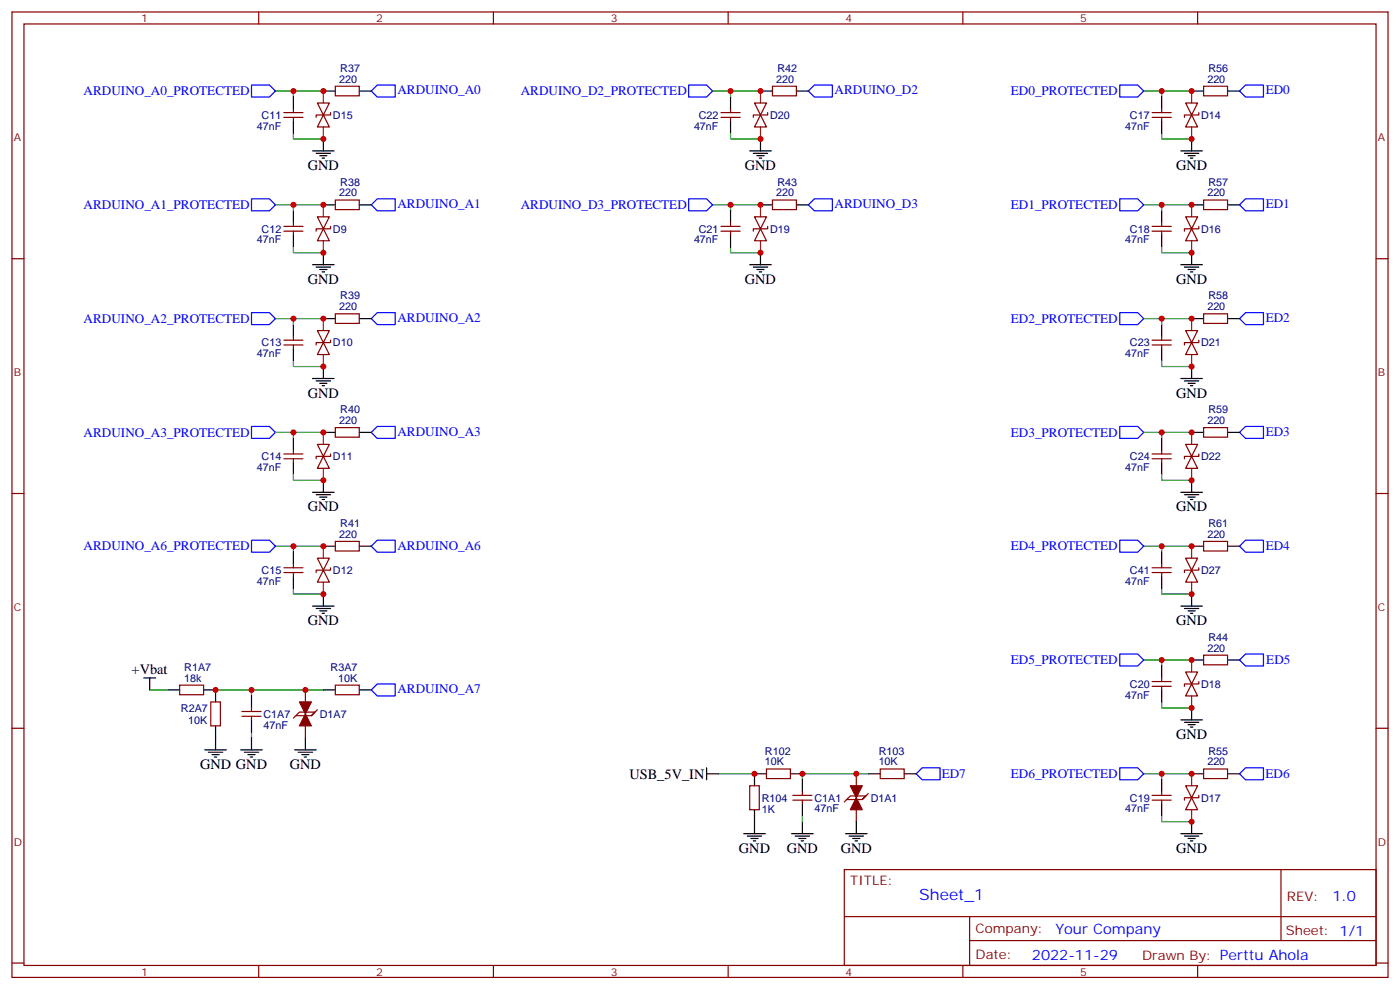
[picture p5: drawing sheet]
<svg xmlns="http://www.w3.org/2000/svg" width="412mm" height="292mm" viewBox="0 0 412 292" stroke-linecap="round" stroke-linejoin="round" font-family="sans-serif">
<g fill="none" stroke="#870000" stroke-width=".35">
<path d="M3.5 3.5h405.4v284.4h-405.4zM7.1 7.1h398.2v277.2h-398.2zM76.2 3.5v3.6M145.3 3.5v3.6M214.5 3.5v3.6M283.6 3.5v3.6M352.8 3.5v3.6M83.6 34.6h5.7M83.6 33.2h5.7M86.4 32.1v1.1M86.4 34.6v1M93.5 30.3h3.5l-1.8 3.6z"/>
<path d="M95.2 33.9l1.8 3.5h-3.5zM97.4 33.2v.7h-4.3v.7M98.8 25.4h7v2.8h-7zM212.4 34.6h5.6M212.4 33.2h5.6M215.2 32.1v1.1M215.2 34.6v1M222.2 30.3h3.6l-1.8 3.6zM224 33.9l1.8 3.5h-3.6zM226.1 33.2v.7h-4.2v.7M227.5 25.4h7.1v2.8h-7.1zM339.4 34.6h5.6"/>
<path d="M339.4 33.2h5.6M342.2 32.1v1.1M342.2 34.6v1M349.2 30.3h3.6l-1.8 3.6zM351 33.9l1.8 3.5h-3.6zM353.1 33.2v.7h-4.2v.7M354.5 25.4h7.1v2.8h-7.1zM98.8 58.9h7v2.8h-7zM227.5 58.9h7.1v2.8h-7.1zM354.5 58.9h7.1v2.8h-7.1zM3.5 76.2h3.6M83.6 68.1h5.7"/>
<path d="M83.6 66.7h5.7M86.4 65.6v1.1M86.4 68.1v1M93.5 63.9h3.5l-1.8 3.5zM95.2 67.4l1.8 3.5h-3.5zM97.4 66.7v.7h-4.3v.7M212.4 68.1h5.6M212.4 66.7h5.6M215.2 65.6v1.1M215.2 68.1v1M222.2 63.9h3.6l-1.8 3.5zM224 67.4l1.8 3.5h-3.6z"/>
<path d="M226.1 66.7v.7h-4.2v.7M339.4 68.1h5.6M339.4 66.7h5.6M342.2 65.6v1.1M342.2 68.1v1M349.2 63.9h3.6l-1.8 3.5zM351 67.4l1.8 3.5h-3.6zM353.1 66.7v.7h-4.2v.7M405.3 76.2h3.6M86.4 99.1v1.1M93.5 97.4h3.5l-1.8 3.5zM98.8 92.4h7v2.8h-7z"/>
<path d="M342.2 99.1v1.1M349.2 97.4h3.6l-1.8 3.5zM354.5 92.4h7.1v2.8h-7.1zM83.6 101.6h5.7M83.6 100.2h5.7M86.4 101.6v1.1M95.2 100.9l1.8 3.5h-3.5zM97.4 100.2v.7h-4.3v.7M339.4 101.6h5.6M339.4 100.2h5.6M342.2 101.6v1.1M351 100.9l1.8 3.5h-3.6z"/>
<path d="M353.1 100.2v.7h-4.2v.7M83.6 135.1h5.7M83.6 133.7h5.7M86.4 132.6v1.1M86.4 135.1v1.1M93.5 130.9h3.5l-1.8 3.5zM95.2 134.4l1.8 3.5h-3.5zM97.4 133.7v.7h-4.3v.7M98.8 125.9h7v2.9h-7zM339.4 135.1h5.6M339.4 133.7h5.6M342.2 132.6v1.1"/>
<path d="M342.2 135.1v1.1M349.2 130.9h3.6l-1.8 3.5zM351 134.4l1.8 3.5h-3.6zM353.1 133.7v.7h-4.2v.7M354.5 125.9h7.1v2.9h-7.1zM3.5 145.3h3.6M98.8 159.5h7v2.8h-7zM354.5 159.5h7.1v2.8h-7.1zM405.3 145.3h3.6M83.6 168.6h5.7M83.6 167.2h5.7M86.4 166.2v1"/>
<path d="M86.4 168.6v1.1M93.5 164.4h3.5l-1.8 3.5zM95.2 167.9l1.8 3.5h-3.5zM97.4 167.2v.7h-4.3v.7M339.4 168.6h5.6M339.4 167.2h5.6M342.2 166.2v1M342.2 168.6v1.1M349.2 164.4h3.6l-1.8 3.5zM351 167.9l1.8 3.5h-3.6zM353.1 167.2v.7h-4.2v.7M342.2 199.7v1"/>
<path d="M349.2 197.9h3.6l-1.8 3.5zM354.5 193h7.1v2.8h-7.1zM3.5 214.5h3.6M52.9 201.8h7.1v2.8h-7.1zM62.1 206.7h2.8v7.1h-2.8zM71.3 211h5.6M71.3 209.6h5.6M74.1 208.5v1.1M74.1 211v1M90 203.2v3.5M90 213.8v3.5M91.7 210.8l1.1-1.1-1.1 1.1h-4.6l-.7 .7"/>
<path d="M93.5 209l-.7 .7h-4.6l-1.1 1.1M98.8 201.8h7v2.8h-7zM339.4 202.1h5.6M339.4 200.7h5.6M342.2 202.1v1.1M351 201.4l1.8 3.6h-3.6zM353.1 200.7v.7h-4.2v.7M405.3 214.5h3.6M220.8 231.4h2.9v7.1h-2.9zM225.8 226.5h7v2.8h-7zM233.5 235.7h5.7M233.5 234.2h5.7"/>
<path d="M236.4 233.2v1M236.4 235.7v1M252.2 227.9v3.5M252.2 238.5v3.5M254 235.5l1.1-1.1-1.1 1.1h-4.6l-.7 .7M255.8 233.7l-.7 .7h-4.6l-1.1 1.1M259.3 226.5h7v2.8h-7zM339.4 235.7h5.6M339.4 234.2h5.6M342.2 233.2v1M342.2 235.7v1M349.2 231.4h3.6l-1.8 3.5z"/>
<path d="M351 234.9l1.8 3.6h-3.6zM353.1 234.2v.7h-4.2v.8M354.5 226.5h7.1v2.8h-7.1zM248.7 256.1h156.6v28.2h-156.6zM377.3 256.1v20.9M248.7 270h156.5M285.6 277h119.6M285.6 270v14.1M3.5 283.6h3.6M76.2 284.3v3.6M145.3 284.3v3.6M214.5 284.3v3.6"/>
<path d="M283.6 284.3v3.6M352.8 284.3v3.6M405.3 283.6h3.6"/>
</g>
<g fill="none" stroke="#008700" stroke-width=".35">
<path d="M81.1 26.8h5.3M86.4 39.2v1.7h8.8M95.2 26.8h-8.8v1.8M209.9 26.8h5.3M215.2 39.2v1.7h8.8M224 26.8h-8.8v1.8M336.9 26.8h5.3M342.2 39.2v1.7h8.8M351 26.8h-8.8v1.8M81.1 60.3h5.3M86.4 72.7v1.7h8.8M95.2 60.3h-8.8v1.8"/>
<path d="M209.9 60.3h5.3M215.2 72.7v1.7h8.8M224 60.3h-8.8v1.8M336.9 60.3h5.3M342.2 72.7v1.7h8.8M351 60.3h-8.8v1.8M81.1 93.8h5.3M95.2 93.8h-8.8v1.8M336.9 93.8h5.3M351 93.8h-8.8v1.8M86.4 106.2v1.8h8.8M342.2 106.2v1.8h8.8"/>
<path d="M81.1 127.4h5.3M86.4 139.7v1.8h8.8M95.2 127.4h-8.8v1.7M336.9 127.4h5.3M342.2 139.7v1.8h8.8M351 127.4h-8.8v1.7M81.1 160.9h5.3M86.4 173.2v1.8h8.8M95.2 160.9h-8.8v1.7M336.9 160.9h5.3M342.2 173.2v1.8h8.8M351 160.9h-8.8v1.7"/>
<path d="M336.9 194.4h5.3M351 194.4h-8.8v1.7M44.1 203.2h5.3M63.5 203.2h31.7M74.1 203.2v1.8M74.1 215.5v1.8M342.2 206.7v1.8h8.8M211.7 227.9h10.5M255.8 227.9h-19.4v1.8M336.9 227.9h5.3M351 227.9h-8.8v1.8M236.4 240.2v1.8"/>
<path d="M342.2 240.2v1.8h8.8"/>
</g>
<g fill="none" stroke="#00f" stroke-width=".35">
<path d="M74.1 25h5.3l1.7 1.8-1.7 1.8h-5.3zM109.4 26.8l1.7-1.8h5.3v3.6h-5.3zM202.8 25h5.3l1.8 1.8-1.8 1.8h-5.3zM239.9 25h5.3v3.6h-5.3l-1.8-1.8zM329.8 25h5.3l1.8 1.8-1.8 1.8h-5.3zM365.1 26.8l1.8-1.8h5.3v3.6h-5.3zM74.1 58.6h5.3l1.7 1.7-1.7 1.8h-5.3zM202.8 58.6h5.3l1.8 1.7-1.8 1.8h-5.3zM329.8 58.6h5.3l1.8 1.7-1.8 1.8h-5.3zM109.4 60.3l1.7-1.7h5.3v3.5h-5.3zM238.1 60.3l1.8-1.7h5.3v3.5h-5.3zM365.1 60.3l1.8-1.7h5.3v3.5h-5.3z"/>
<path d="M74.1 92.1h5.3l1.7 1.7-1.7 1.8h-5.3zM109.4 93.8l1.7-1.7h5.3v3.5h-5.3zM329.8 92.1h5.3l1.8 1.7-1.8 1.8h-5.3zM365.1 93.8l1.8-1.7h5.3v3.5h-5.3zM74.1 125.6h5.3l1.7 1.8-1.7 1.7h-5.3zM109.4 127.4l1.7-1.8h5.3v3.5h-5.3zM329.8 125.6h5.3l1.8 1.8-1.8 1.7h-5.3zM365.1 127.4l1.8-1.8h5.3v3.5h-5.3zM74.1 159.1h5.3l1.7 1.8-1.7 1.7h-5.3zM329.8 159.1h5.3l1.8 1.8-1.8 1.7h-5.3zM109.4 160.9l1.7-1.8h5.3v3.5h-5.3zM365.1 160.9l1.8-1.8h5.3v3.5h-5.3z"/>
<path d="M329.8 192.6h5.3l1.8 1.8-1.8 1.7h-5.3zM365.1 194.4l1.8-1.8h5.3v3.5h-5.3zM109.4 203.2l1.7-1.8h5.3v3.6h-5.3zM271.6 226.1h5.3v3.6h-5.3l-1.7-1.8zM329.8 226.1h5.3l1.8 1.8-1.8 1.8h-5.3zM365.1 227.9l1.8-1.8h5.3v3.6h-5.3z"/>
</g>
<g fill="none" stroke="#000" stroke-width=".35">
<path d="M86.4 28.6v3.5M86.4 35.6v3.6M95.2 26.8h3.6M105.8 26.8h3.6M215.2 28.6v3.5M215.2 35.6v3.6M224 26.8h3.5M234.6 26.8h3.5M342.2 28.6v3.5M342.2 35.6v3.6M351 26.8h3.5M361.6 26.8h3.5"/>
<path d="M92.1 44.5h6.3M93.1 45.2h4.3M94.2 45.9h2.1M94.9 46.6h.7M95.2 40.9v3.6M220.8 44.5h6.4M221.9 45.2h4.2M223 45.9h2.1M223.7 46.6h.7M224 40.9v3.6M347.8 44.5h6.4M348.9 45.2h4.2"/>
<path d="M350 45.9h2.1M350.7 46.6h.7M351 40.9v3.6M86.4 62.1v3.5M86.4 69.1v3.6M92.1 78h6.3M93.1 78.7h4.3M94.2 79.4h2.1M95.2 74.4v3.6M95.2 60.3h3.6M105.8 60.3h3.6M215.2 62.1v3.5"/>
<path d="M215.2 69.1v3.6M220.8 78h6.4M221.9 78.7h4.2M223 79.4h2.1M224 74.4v3.6M224 60.3h3.5M234.6 60.3h3.5M342.2 62.1v3.5M342.2 69.1v3.6M347.8 78h6.4M348.9 78.7h4.2M350 79.4h2.1"/>
<path d="M351 74.4v3.6M351 60.3h3.5M361.6 60.3h3.5M86.4 95.6v3.5M94.9 80.1h.7M95.2 93.8h3.6M105.8 93.8h3.6M223.7 80.1h.7M342.2 95.6v3.5M350.7 80.1h.7M351 93.8h3.5M361.6 93.8h3.5"/>
<path d="M86.4 102.7v3.5M92.1 111.5h6.3M93.1 112.2h4.3M94.2 112.9h2.1M94.9 113.6h.7M95.2 108v3.5M342.2 102.7v3.5M347.8 111.5h6.4M348.9 112.2h4.2M350 112.9h2.1M350.7 113.6h.7M351 108v3.5"/>
<path d="M86.4 129.1v3.5M86.4 136.2v3.5M95.2 127.4h3.6M105.8 127.4h3.6M342.2 129.1v3.5M342.2 136.2v3.5M351 127.4h3.5M361.6 127.4h3.5M92.1 145h6.3M93.1 145.7h4.3M94.2 146.4h2.1M94.9 147.1h.7"/>
<path d="M95.2 141.5v3.5M347.8 145h6.4M348.9 145.7h4.2M350 146.4h2.1M350.7 147.1h.7M351 141.5v3.5M86.4 162.6v3.6M86.4 169.7v3.5M92.1 178.5h6.3M93.1 179.2h4.3M94.2 179.9h2.1M95.2 175v3.5"/>
<path d="M95.2 160.9h3.6M105.8 160.9h3.6M342.2 162.6v3.6M342.2 169.7v3.5M347.8 178.5h6.4M348.9 179.2h4.2M350 179.9h2.1M351 175v3.5M351 160.9h3.5M361.6 160.9h3.5M42.3 199.7h3.6M44.1 199.7v3.5"/>
<path d="M94.9 180.6h.7M342.2 196.1v3.6M350.7 180.6h.7M351 194.4h3.5M361.6 194.4h3.5M49.4 203.2h3.5M60 203.2h3.5v3.5M63.5 213.8v7M74.1 205v3.5M74.1 212v3.5M74.1 217.3v3.5M90 217.3v3.5"/>
<path d="M95.2 203.2h3.6M105.8 203.2h3.6M342.2 203.2v3.5M347.8 212h6.4M348.9 212.7h4.2M350 213.4h2.1M350.7 214.1h.7M351 208.5v3.5M60.3 220.8h6.4M61.4 221.5h4.2M62.4 222.2h2.2M63.1 223h.8"/>
<path d="M70.9 220.8h6.4M72 221.5h4.2M73 222.2h2.1M73.7 223h.7M86.8 220.8h6.3M87.8 221.5h4.3M88.9 222.2h2.1M89.6 223h.7M208.1 227.9h3.6M208.1 226.1v3.6M222.2 238.5v7M225.8 227.9h-3.6v3.5"/>
<path d="M232.8 227.9h3.6M236.4 229.7v3.5M236.4 236.7v3.5M255.8 227.9h3.5M266.3 227.9h3.6M342.2 229.7v3.5M342.2 236.7v3.5M351 227.9h3.5M361.6 227.9h3.5M219.1 245.5h6.3M220.1 246.2h4.3M221.2 246.9h2.1"/>
<path d="M221.9 247.7h.7M233.2 245.5h6.3M234.2 246.2h4.3M235.3 246.9h2.1M236 247.7h.7M236.4 242v3.5M249.1 245.5h6.3M250.1 246.2h4.3M251.2 246.9h2.1M251.9 247.7h.7M252.2 242v3.5M347.8 245.5h6.4"/>
<path d="M348.9 246.2h4.2M350 246.9h2.1M350.7 247.7h.7M351 242v3.5"/>
</g>
<g fill="none" stroke="#8c2424" stroke-width=".35">
<path d="M95.2 26.8v3.5M95.2 37.4v3.5M224 26.8v3.5M224 37.4v3.5M351 26.8v3.5M351 37.4v3.5M95.2 60.3v3.6M95.2 70.9v3.5M224 60.3v3.6M224 70.9v3.5M351 60.3v3.6M351 70.9v3.5"/>
<path d="M95.2 93.8v3.6M351 93.8v3.6M95.2 104.4v3.6M351 104.4v3.6M95.2 127.4v3.5M95.2 137.9v3.6M351 127.4v3.5M351 137.9v3.6M95.2 160.9v3.5M95.2 171.4v3.6M351 160.9v3.5M351 171.4v3.6"/>
<path d="M351 194.4v3.5M351 205v3.5M351 227.9v3.5M351 238.5v3.5"/>
</g>
<g fill="#870000" stroke="#870000" stroke-width=".35">
<path d="M90 210.3l1.7 3.5h-3.5z"/>
<path d="M88.2 206.7h3.5l-1.7 3.6z"/>
<path d="M252.2 234.9l1.8 3.6h-3.5z"/>
<path d="M250.5 231.4h3.5l-1.8 3.5z"/>
</g>
<g fill="#c00">
<circle cx="86.4" cy="26.8" r=".88"/>
<circle cx="86.4" cy="60.3" r=".88"/>
<circle cx="86.4" cy="93.8" r=".88"/>
<circle cx="86.4" cy="127.4" r=".88"/>
<circle cx="86.4" cy="160.9" r=".88"/>
<circle cx="342.2" cy="227.9" r=".88"/>
<circle cx="342.2" cy="194.4" r=".88"/>
<circle cx="215.2" cy="60.3" r=".88"/>
<circle cx="215.2" cy="26.8" r=".88"/>
<circle cx="342.2" cy="26.8" r=".88"/>
<circle cx="342.2" cy="60.3" r=".88"/>
<circle cx="342.2" cy="93.8" r=".88"/>
<circle cx="342.2" cy="127.4" r=".88"/>
<circle cx="342.2" cy="160.9" r=".88"/>
<circle cx="351" cy="175" r=".88"/>
<circle cx="351" cy="141.5" r=".88"/>
<circle cx="351" cy="107.9" r=".88"/>
<circle cx="351" cy="74.4" r=".88"/>
<circle cx="351" cy="40.9" r=".88"/>
<circle cx="351" cy="242" r=".88"/>
<circle cx="351" cy="208.5" r=".88"/>
<circle cx="224" cy="74.4" r=".88"/>
<circle cx="224" cy="40.9" r=".88"/>
<circle cx="95.3" cy="175" r=".88"/>
<circle cx="95.3" cy="141.5" r=".88"/>
<circle cx="95.3" cy="107.9" r=".88"/>
<circle cx="95.3" cy="74.4" r=".88"/>
<circle cx="95.3" cy="40.9" r=".88"/>
<circle cx="90" cy="203.2" r=".88"/>
<circle cx="74.1" cy="203.2" r=".88"/>
<circle cx="63.5" cy="203.2" r=".88"/>
<circle cx="95.3" cy="26.8" r=".88"/>
<circle cx="95.3" cy="60.3" r=".88"/>
<circle cx="95.3" cy="93.8" r=".88"/>
<circle cx="95.3" cy="127.4" r=".88"/>
<circle cx="95.3" cy="160.9" r=".88"/>
<circle cx="224" cy="26.8" r=".88"/>
<circle cx="224" cy="60.3" r=".88"/>
<circle cx="351" cy="194.4" r=".88"/>
<circle cx="351" cy="227.9" r=".88"/>
<circle cx="351" cy="26.8" r=".88"/>
<circle cx="351" cy="60.3" r=".88"/>
<circle cx="351" cy="93.8" r=".88"/>
<circle cx="351" cy="127.4" r=".88"/>
<circle cx="351" cy="160.9" r=".88"/>
<circle cx="222.3" cy="227.9" r=".88"/>
<circle cx="236.4" cy="227.9" r=".88"/>
<circle cx="252.2" cy="227.9" r=".88"/>
</g>
<text font-size="4.6" fill="#00f" x="270.8" y="265.1">Sheet_1</text>
<g font-size="4.2">
<text x="90.7" y="50.1">GND</text>
<text x="219.4" y="50.1">GND</text>
<text x="346.4" y="50.1">GND</text>
<text x="90.7" y="83.6">GND</text>
<text x="219.4" y="83.6">GND</text>
<text x="346.4" y="83.6">GND</text>
<text x="90.7" y="117.1">GND</text>
<text x="346.4" y="117.1">GND</text>
<text x="90.7" y="150.6">GND</text>
<text x="346.4" y="150.6">GND</text>
<text x="90.7" y="184.2">GND</text>
<text x="346.4" y="184.2">GND</text>
<text x="38.8" y="198.5">+Vbat</text>
<text x="346.4" y="217.7">GND</text>
<text x="58.9" y="226.5">GND GND</text>
<text x="85.4" y="226.5">GND</text>
<text x="185.4" y="229.3">USB_5V_IN</text>
<text x="217.7" y="251.2">GND</text>
<text x="231.8" y="251.2">GND</text>
<text x="247.6" y="251.2">GND</text>
<text x="346.4" y="251.2">GND</text>
</g>
<g font-size="4.2" fill="#00f">
<text x="392.5" y="265.4">1.0</text>
<text x="310.9" y="274.9">Your Company</text>
<text x="304" y="282.7">2022-11-29</text>
</g>
<g font-size="3.9" fill="#00f">
<text x="24.6" y="28.1">ARDUINO_A0_PROTECTED</text>
<text x="117.1" y="27.8">ARDUINO_A0</text>
<text x="153.4" y="28.1">ARDUINO_D2_PROTECTED</text>
<text x="245.9" y="27.8">ARDUINO_D2</text>
<text x="297.8" y="28.1">ED0_PROTECTED</text>
<text x="372.8" y="27.8">ED0</text>
<text x="24.6" y="61.6">ARDUINO_A1_PROTECTED</text>
<text x="117.1" y="61.3">ARDUINO_A1</text>
<text x="153.4" y="61.6">ARDUINO_D3_PROTECTED</text>
<text x="245.9" y="61.3">ARDUINO_D3</text>
<text x="297.8" y="61.6">ED1_PROTECTED</text>
<text x="372.8" y="61.3">ED1</text>
<text x="24.6" y="95.1">ARDUINO_A2_PROTECTED</text>
<text x="117.1" y="94.8">ARDUINO_A2</text>
<text x="297.8" y="95.1">ED2_PROTECTED</text>
<text x="372.8" y="94.8">ED2</text>
<text x="24.6" y="128.6">ARDUINO_A3_PROTECTED</text>
<text x="117.1" y="128.4">ARDUINO_A3</text>
<text x="297.8" y="128.6">ED3_PROTECTED</text>
<text x="372.8" y="128.4">ED3</text>
<text x="117.1" y="161.9">ARDUINO_A6</text>
<text x="372.8" y="161.9">ED4</text>
<text x="24.6" y="162.1">ARDUINO_A6_PROTECTED</text>
<text x="297.8" y="162.1">ED4_PROTECTED</text>
<text x="297.8" y="195.6">ED5_PROTECTED</text>
<text x="373" y="195.7">ED5</text>
<text x="117.1" y="204.2">ARDUINO_A7</text>
<text x="277.4" y="229.2">ED7</text>
<text x="297.8" y="229.1">ED6_PROTECTED</text>
<text x="372.8" y="229.2">ED6</text>
</g>
<g font-size="3.9" fill="#800">
<text x="250.5" y="260.7">TITLE:</text>
<text x="379.1" y="265.4">REV:</text>
<text x="287.4" y="274.9">Company:</text>
<text x="378.7" y="275.5">Sheet: 1/1</text>
<text x="287.4" y="282.6">Date:</text>
<text x="336.4" y="282.7">Drawn By: Perttu Ahola</text>
</g>
<g font-size="3.2" fill="#800">
<text x="41.6" y="6.5">1</text>
<text x="110.8" y="6.5">2</text>
<text x="179.9" y="6.5">3</text>
<text x="249.1" y="6.5">4</text>
<text x="318.2" y="6.5">5</text>
<text x="4.1" y="41.6">A</text>
<text x="405.9" y="41.6">A</text>
<text x="4.1" y="110.8">B</text>
<text x="405.9" y="110.8">B</text>
<text x="4.1" y="179.9">C</text>
<text x="405.9" y="179.9">C</text>
<text x="4.1" y="249.1">D</text>
<text x="405.9" y="249.1">D</text>
<text x="41.6" y="287.3">1</text>
<text x="110.8" y="287.3">2</text>
<text x="179.9" y="287.3">3</text>
<text x="249.1" y="287.3">4</text>
<text x="318.2" y="287.3">5</text>
</g>
<g font-size="3.2" fill="#000080">
<text x="100.2" y="21.2">R37</text>
<text x="229" y="21.2">R42</text>
<text x="356" y="21.2">R56</text>
<text x="99.9" y="24.3">220</text>
<text x="228.6" y="24.3">220</text>
<text x="355.6" y="24.3">220</text>
<text x="77.1" y="35">C11</text>
<text x="98.1" y="35">D15</text>
<text x="205.8" y="35">C22</text>
<text x="226.8" y="35">D20</text>
<text x="332.8" y="35">C17</text>
<text x="353.8" y="35">D14</text>
<text x="75.7" y="38.2">47nF</text>
<text x="204.4" y="38.2">47nF</text>
<text x="331.4" y="38.2">47nF</text>
<text x="99.9" y="57.9">220</text>
<text x="100.2" y="54.7">R38</text>
<text x="228.6" y="57.9">220</text>
<text x="229" y="54.7">R43</text>
<text x="355.6" y="57.9">220</text>
<text x="356" y="54.7">R57</text>
<text x="75.7" y="71.7">47nF</text>
<text x="77.1" y="68.5">C12</text>
<text x="98.1" y="68.5">D9</text>
<text x="204.4" y="71.7">47nF</text>
<text x="205.8" y="68.5">C21</text>
<text x="226.8" y="68.5">D19</text>
<text x="331.4" y="71.7">47nF</text>
<text x="332.8" y="68.5">C18</text>
<text x="353.8" y="68.5">D16</text>
<text x="100.2" y="88.2">R39</text>
<text x="356" y="88.2">R58</text>
<text x="99.9" y="91.4">220</text>
<text x="355.6" y="91.4">220</text>
<text x="75.7" y="105.2">47nF</text>
<text x="77.1" y="102">C13</text>
<text x="98.1" y="102">D10</text>
<text x="331.4" y="105.2">47nF</text>
<text x="332.8" y="102">C23</text>
<text x="353.8" y="102">D21</text>
<text x="99.9" y="124.9">220</text>
<text x="100.2" y="121.7">R40</text>
<text x="355.6" y="124.9">220</text>
<text x="356" y="121.7">R59</text>
<text x="77.1" y="135.6">C14</text>
<text x="98.1" y="135.6">D11</text>
<text x="332.8" y="135.6">C24</text>
<text x="353.8" y="135.6">D22</text>
<text x="75.7" y="138.7">47nF</text>
<text x="331.4" y="138.7">47nF</text>
<text x="100.2" y="155.2">R41</text>
<text x="356" y="155.2">R61</text>
<text x="99.9" y="158.4">220</text>
<text x="355.6" y="158.4">220</text>
<text x="75.7" y="172.2">47nF</text>
<text x="77.1" y="169.1">C15</text>
<text x="98.1" y="169.1">D12</text>
<text x="331.4" y="172.2">47nF</text>
<text x="332.8" y="169.1">C41</text>
<text x="353.8" y="169.1">D27</text>
<text x="355.6" y="191.9">220</text>
<text x="356" y="188.7">R44</text>
<text x="54.3" y="197.6">R1A7</text>
<text x="97.4" y="197.6">R3A7</text>
<text x="54.3" y="200.7">18k</text>
<text x="99.6" y="200.7">10K</text>
<text x="332.8" y="202.6">C20</text>
<text x="353.8" y="202.6">D18</text>
<text x="53.3" y="209.7">R2A7</text>
<text x="331.4" y="205.8">47nF</text>
<text x="55.4" y="213.2">10K</text>
<text x="77.6" y="214.6">47nF</text>
<text x="77.6" y="211.4">C1A7</text>
<text x="94.2" y="211.4">D1A7</text>
<text x="225.3" y="225.4">10K</text>
<text x="225.3" y="222.2">R102</text>
<text x="258.8" y="225.4">10K</text>
<text x="258.8" y="222.2">R103</text>
<text x="355.6" y="225.4">220</text>
<text x="356" y="222.2">R55</text>
<text x="224.4" y="239.3">1K</text>
<text x="224.4" y="236.1">R104</text>
<text x="239.9" y="239.3">47nF</text>
<text x="239.9" y="236.1">C1A1</text>
<text x="256.5" y="236.1">D1A1</text>
<text x="331.4" y="239.3">47nF</text>
<text x="332.8" y="236.1">C19</text>
<text x="353.8" y="236.1">D17</text>
</g>
</svg>
